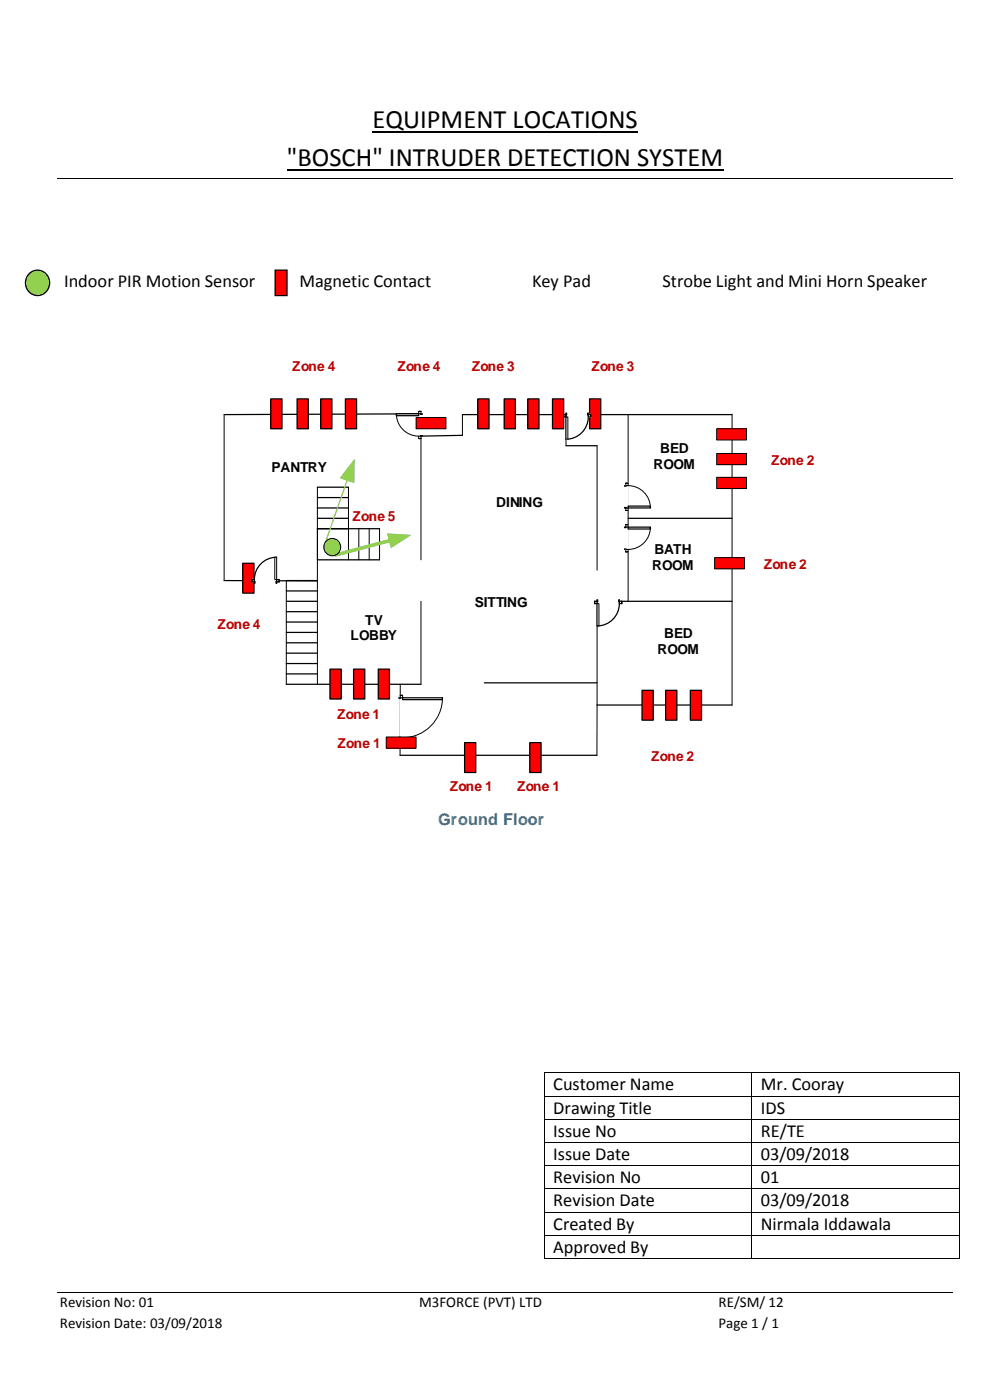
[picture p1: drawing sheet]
<svg xmlns="http://www.w3.org/2000/svg" width="210mm" height="297mm" viewBox="0 0 210 297" stroke-linecap="round" stroke-linejoin="round" font-family="sans-serif">
<path d="M60.8 36h92.7M79 28.1h56.3" fill="none" stroke="#000" stroke-width=".38"/>
<path d="M12.2 37.8h190M47.5 88v35.2M155.3 88v61.6M67.3 123.2v22" fill="none" stroke="#000" stroke-width=".21"/>
<path d="M120.1 88h35.2M47.5 123.2h19.8M84.9 160.2h41.7" fill="none" stroke="#000" stroke-width=".26"/>
<path d="M112.4 157.5h2.4v6.4h-2.4z" fill-rule="evenodd" fill="#f00"/>
<path d="M112.4 157.5h2.4v6.4h-2.4z" fill="none" stroke="#000" stroke-width=".26"/>
<path d="M98.6 157.5h2.3v6.4h-2.3z" fill-rule="evenodd" fill="#f00"/>
<g fill="none" stroke="#000" stroke-width=".26">
<path d="M89.3 87.8l-41.8 .2M98.1 88h22M98.1 92.4l-8.8 .1M120.1 94.6h6.6M67.3 118.8h13.2M67.3 112.2h13.2M67.3 110h6.6M67.3 103.4h6.6M67.3 105.6h6.6M67.3 107.8h6.6M133.3 110h22M60.7 138.6h6.6"/>
<path d="M60.7 136.4h6.6M60.7 134.2h6.6M60.7 127.6h6.6M60.7 129.8h6.6M60.7 125.4h6.6M60.7 132h6.6M60.7 123.2h6.6M131.4 127.6h23.9M60.7 140.8h6.6M60.7 143h6.6M60.7 145.2h28.6M98.6 157.5h2.3v6.4h-2.3z"/>
<path d="M126.7 149.6h28.6"/>
</g>
<g fill="none" stroke="#000" stroke-width=".21">
<path d="M89.3 92.5v26.3M98.1 88v4.4M120.1 88v6.6M126.7 94.6v26.4M133.3 88v39.6M67.3 103.4v19.8M73.9 103.4v15.4M76.1 112.2v6.6M78.3 112.2v6.6M80.5 112.2v6.6M60.7 123.2v22M89.3 127.6v17.6"/>
<path d="M126.7 127.6l-.1 32.6M84.9 145.2v15"/>
</g>
<path d="M152 101.3h6.4v2.3h-6.4z" fill-rule="evenodd" fill="#f00"/>
<path d="M152 101.3h6.4v2.3h-6.4z" fill="none" stroke="#000" stroke-width=".21"/>
<path d="M125.1 84.6h2.3v6.4h-2.3z" fill-rule="evenodd" fill="#f00"/>
<path d="M125.1 84.6h2.3v6.4h-2.3z" fill="none" stroke="#000" stroke-width=".26"/>
<path d="M151.6 118.3h6.3v2.4h-6.3z" fill-rule="evenodd" fill="#f00"/>
<path d="M151.6 118.3h6.3v2.4h-6.3z" fill="none" stroke="#000" stroke-width=".21"/>
<path d="M51.5 119.5h2.4v6.3h-2.4z" fill-rule="evenodd" fill="#f00"/>
<path d="M51.5 119.5h2.4v6.3h-2.4z" fill="none" stroke="#000" stroke-width=".26"/>
<path d="M126.1 127.5h5.8v.6h-5.8z" fill-rule="evenodd" fill="#fff"/>
<path d="M126.1 127.5h5.8v.6h-5.8z" fill="none" stroke="#fff" stroke-width=".26"/>
<path d="M126.1 127.6v.5h.6v-.8v.3zM131.4 127.3v.3h.5v.5h-.5z" fill-rule="evenodd" fill="#fff"/>
<path d="M126.7 127.3v.3h-.6v.5h.6v-.4M131.4 127.3v.3h.5v.5h-.5v-.4" fill="none" stroke="#000" stroke-width=".26"/>
<path d="M126.7 127.3v.4h.1v-.4zM131.3 127.3h.1v.4h-.1z" fill-rule="evenodd" fill="#fff"/>
<path d="M126.1 127.6v.5M126.7 127.3h.1v.4h-.1M131.4 127.3h-.1v.4h.1M131.4 128.1a4.7 4.7 0 0 1-4.7 4.7M131.9 127.6v.5" fill="none" stroke="#000" stroke-width=".26"/>
<path d="M126.7 128.1h.4v4.7h-.4z" fill-rule="evenodd" fill="#fff"/>
<path d="M126.7 128.1h.4v4.7h-.4z" fill="none" stroke="#000" stroke-width=".21"/>
<path d="M132.7 111.3h.6v5.8h-.6z" fill-rule="evenodd" fill="#fff"/>
<path d="M132.7 111.3h.6v5.8h-.6z" fill="none" stroke="#fff" stroke-width=".21"/>
<path d="M132.8 111.3h.5v.5h-.8h.3zM132.5 116.6h.3v.5h.5v-.5z" fill-rule="evenodd" fill="#fff"/>
<path d="M132.5 111.8h.3v-.5h.5v.5h-.4M132.5 116.6h.3v.5h.5v-.5h-.4" fill="none" stroke="#000" stroke-width=".21"/>
<path d="M132.5 111.8h.4v.2h-.4zM132.5 116.4v.2h.4v-.2z" fill-rule="evenodd" fill="#fff"/>
<path d="M132.5 111.8v.2h.4v-.2M132.5 116.6v-.2h.4v.2M132.8 111.3h.5M132.8 117.1h.5M138 111.8a4.7 4.7 0 0 1-4.7 4.8" fill="none" stroke="#000" stroke-width=".21"/>
<path d="M133.3 111.8h4.7v.4h-4.7z" fill-rule="evenodd" fill="#fff"/>
<path d="M133.3 111.8h4.7v.4h-4.7z" fill="none" stroke="#000" stroke-width=".26"/>
<path d="M119.5 87.9h5.8v.6h-5.8z" fill-rule="evenodd" fill="#fff"/>
<path d="M119.5 87.9h5.8v.6h-5.8z" fill="none" stroke="#fff" stroke-width=".26"/>
<path d="M119.5 88v.5h.6v-.8v.3zM124.8 87.7v.3h.5v.5h-.5z" fill-rule="evenodd" fill="#fff"/>
<path d="M120.1 87.7v.3h-.6v.5h.6v-.4M124.8 87.7v.3h.5v.5h-.5v-.4" fill="none" stroke="#000" stroke-width=".26"/>
<path d="M120.1 87.7v.4h.1v-.4zM124.7 87.7h.1v.4h-.1z" fill-rule="evenodd" fill="#fff"/>
<path d="M119.5 88v.5M120.1 87.7h.1v.4h-.1M124.8 87.7h-.1v.4h.1M124.8 88.5a4.7 4.7 0 0 1-4.7 4.7M125.3 88v.5" fill="none" stroke="#000" stroke-width=".26"/>
<path d="M120.1 88.5h.4v4.7h-.4z" fill-rule="evenodd" fill="#fff"/>
<path d="M120.1 88.5h.4v4.7h-.4z" fill="none" stroke="#000" stroke-width=".21"/>
<path d="M88.8 87.3h.6v5.8h-.6z" fill-rule="evenodd" fill="#fff"/>
<path d="M88.8 87.3h.6v5.8h-.6z" fill="none" stroke="#fff" stroke-width=".21"/>
<path d="M88.8 87.3v.5h.8h-.3v-.5zM88.8 92.5h.8h-.3v.6h-.5z" fill-rule="evenodd" fill="#fff"/>
<path d="M89.2 87.8h-.4v-.5h.5v.5h.3M89.2 92.5h-.4v.6h.5v-.6h.3" fill="none" stroke="#000" stroke-width=".21"/>
<path d="M89.2 87.8v.1h.4v-.1zM89.2 92.4h.4v.1h-.4z" fill-rule="evenodd" fill="#fff"/>
<path d="M84.1 87.8a4.7 4.7 0 0 0 4.7 4.7M88.8 87.3h.5M88.8 93.1h.5M89.2 87.8v.1h.4v-.1M89.2 92.5v-.1h.4v.1" fill="none" stroke="#000" stroke-width=".21"/>
<path d="M84.1 87.8h4.7v.4h-4.7z" fill-rule="evenodd" fill="#fff"/>
<path d="M84.1 87.8h4.7v.4h-4.7z" fill="none" stroke="#000" stroke-width=".26"/>
<path d="M132.7 102.5h.6v5.8h-.6z" fill-rule="evenodd" fill="#fff"/>
<path d="M132.7 102.5h.6v5.8h-.6z" fill="none" stroke="#fff" stroke-width=".21"/>
<path d="M132.5 107.8h.3v.5h.5v-.5zM132.8 102.5h.5v.5h-.8h.3z" fill-rule="evenodd" fill="#fff"/>
<path d="M132.5 107.8h.3v.5h.5v-.5h-.4M132.5 103h.3v-.5h.5v.5h-.4" fill="none" stroke="#000" stroke-width=".21"/>
<path d="M132.5 107.6v.2h.4v-.2zM132.5 103h.4v.2h-.4z" fill-rule="evenodd" fill="#fff"/>
<path d="M132.5 107.8v-.2h.4v.2M132.5 103v.2h.4v-.2M132.8 108.3h.5M132.8 102.5h.5M133.3 103a4.7 4.7 0 0 1 4.7 4.8" fill="none" stroke="#000" stroke-width=".21"/>
<path d="M133.3 107.4h4.7v.4h-4.7z" fill-rule="evenodd" fill="#fff"/>
<path d="M133.3 107.4h4.7v.4h-4.7z" fill="none" stroke="#000" stroke-width=".26"/>
<path d="M84.9 147.5h.6v9.5h-.6z" fill-rule="evenodd" fill="#fff"/>
<path d="M84.9 147.5h.6v9.5h-.6z" fill="none" stroke="#fff" stroke-width=".21"/>
<path d="M84.9 147.5h.5v.5h-.8h.3zM84.6 156.5h.3v.5h.5v-.5z" fill-rule="evenodd" fill="#fff"/>
<path d="M84.6 148h.3v-.5h.5v.5h-.4M84.6 156.5h.3v.5h.5v-.5h-.4" fill="none" stroke="#000" stroke-width=".21"/>
<path d="M84.6 148h.4v.2h-.4zM84.6 156.4v.1h.4v-.1z" fill-rule="evenodd" fill="#fff"/>
<path d="M84.6 148v.2h.4v-.2M84.6 156.5v-.1h.4v.1M84.9 147.5h.5M84.9 157h.5M93.9 148a8.5 8.5 0 0 1-8.5 8.5" fill="none" stroke="#000" stroke-width=".21"/>
<path d="M85.4 148h8.5v.4h-8.5z" fill-rule="evenodd" fill="#fff"/>
<path d="M85.4 148h8.5v.4h-8.5z" fill="none" stroke="#000" stroke-width=".26"/>
<path d="M57.4 84.6h2.4v6.4h-2.4z" fill-rule="evenodd" fill="#f00"/>
<path d="M57.4 84.6h2.4v6.4h-2.4z" fill="none" stroke="#000" stroke-width=".26"/>
<path d="M73.3 84.6h2.3v6.4h-2.3z" fill-rule="evenodd" fill="#f00"/>
<path d="M73.3 84.6h2.3v6.4h-2.3z" fill="none" stroke="#000" stroke-width=".26"/>
<path d="M63 84.6h2.4v6.4h-2.4z" fill-rule="evenodd" fill="#f00"/>
<path d="M63 84.6h2.4v6.4h-2.4z" fill="none" stroke="#000" stroke-width=".26"/>
<path d="M68 84.6h2.4v6.4h-2.4z" fill-rule="evenodd" fill="#f00"/>
<path d="M68 84.6h2.4v6.4h-2.4z" fill="none" stroke="#000" stroke-width=".26"/>
<path d="M101.4 84.6h2.3v6.4h-2.3z" fill-rule="evenodd" fill="#f00"/>
<path d="M101.4 84.6h2.3v6.4h-2.3z" fill="none" stroke="#000" stroke-width=".26"/>
<path d="M117.2 84.6h2.4v6.4h-2.4z" fill-rule="evenodd" fill="#f00"/>
<path d="M117.2 84.6h2.4v6.4h-2.4z" fill="none" stroke="#000" stroke-width=".26"/>
<path d="M107 84.6h2.3v6.4h-2.3z" fill-rule="evenodd" fill="#f00"/>
<path d="M107 84.6h2.3v6.4h-2.3z" fill="none" stroke="#000" stroke-width=".26"/>
<path d="M112 84.6h2.3v6.4h-2.3z" fill-rule="evenodd" fill="#f00"/>
<path d="M112 84.6h2.3v6.4h-2.3z" fill="none" stroke="#000" stroke-width=".26"/>
<path d="M152 96.2h6.4v2.4h-6.4z" fill-rule="evenodd" fill="#f00"/>
<path d="M152 96.2h6.4v2.4h-6.4z" fill="none" stroke="#000" stroke-width=".21"/>
<path d="M152 91h6.4v2.3h-6.4z" fill-rule="evenodd" fill="#f00"/>
<path d="M152 91h6.4v2.3h-6.4z" fill="none" stroke="#000" stroke-width=".21"/>
<path d="M146.4 146.4h2.4v6.4h-2.4z" fill-rule="evenodd" fill="#f00"/>
<path d="M146.4 146.4h2.4v6.4h-2.4z" fill="none" stroke="#000" stroke-width=".26"/>
<path d="M136.2 146.4h2.4v6.4h-2.4z" fill-rule="evenodd" fill="#f00"/>
<path d="M136.2 146.4h2.4v6.4h-2.4z" fill="none" stroke="#000" stroke-width=".26"/>
<path d="M141.2 146.4h2.4v6.4h-2.4z" fill-rule="evenodd" fill="#f00"/>
<path d="M141.2 146.4h2.4v6.4h-2.4z" fill="none" stroke="#000" stroke-width=".26"/>
<path d="M80.2 142h2.4v6.3h-2.4z" fill-rule="evenodd" fill="#f00"/>
<path d="M80.2 142h2.4v6.3h-2.4z" fill="none" stroke="#000" stroke-width=".26"/>
<path d="M70 142h2.4v6.3h-2.4z" fill-rule="evenodd" fill="#f00"/>
<path d="M70 142h2.4v6.3h-2.4z" fill="none" stroke="#000" stroke-width=".26"/>
<path d="M75 142h2.4v6.3h-2.4z" fill-rule="evenodd" fill="#f00"/>
<path d="M75 142h2.4v6.3h-2.4z" fill="none" stroke="#000" stroke-width=".26"/>
<path d="M73.8 101.6l-4.7 13.3" fill="none" stroke="#92d050" stroke-width=".25"/>
<path d="M75.3 97.3l-.1 5.2-3.1-1.1z" fill="#92d050"/>
<path d="M82.9 114.6l-11.6 3.1" fill="none" stroke="#92d050" stroke-width=".73"/>
<g fill="#92d050">
<path d="M82.1 113.1l5.2 .4-4.4 2.8z"/>
<circle cx="70.5" cy="116.1" r="1.82"/>
</g>
<circle cx="70.5" cy="116.1" r="1.82" fill="none" stroke="#000" stroke-width=".21"/>
<path d="M53.4 122.9h5.8v.6h-5.8z" fill-rule="evenodd" fill="#fff"/>
<path d="M53.4 122.9h5.8v.6h-5.8z" fill="none" stroke="#fff" stroke-width=".26"/>
<path d="M58.7 123v.7v-.3h.5v-.4zM53.4 123h.6v.7v-.3h-.6z" fill-rule="evenodd" fill="#fff"/>
<path d="M54 123.3v-.3h-.6v.4h.6v.3M58.7 123.3v-.3h.5v.4h-.5v.3" fill="none" stroke="#000" stroke-width=".26"/>
<path d="M58.6 123.3v.4h.1v-.4zM54 123.3h.1v.4h-.1z" fill-rule="evenodd" fill="#fff"/>
<path d="M58.7 118.2a4.7 4.7 0 0 0-4.7 4.8M53.4 123v.4M54 123.3h.1v.4h-.1M58.7 123.3h-.1v.4h.1M59.2 123v.4" fill="none" stroke="#000" stroke-width=".26"/>
<path d="M58.3 118.2h.4v4.8h-.4z" fill-rule="evenodd" fill="#fff"/>
<path d="M58.3 118.2h.4v4.8h-.4z" fill="none" stroke="#000" stroke-width=".21"/>
<path d="M88.3 88.6h6.3v2.4h-6.3z" fill-rule="evenodd" fill="#f00"/>
<path d="M88.3 88.6h6.3v2.4h-6.3z" fill="none" stroke="#000" stroke-width=".21"/>
<path d="M102.8 144.9h23.9" fill="none" stroke="#000" stroke-width=".26"/>
<path d="M81.9 156.4h6.4v2.3h-6.4z" fill-rule="evenodd" fill="#f00"/>
<g fill="none" stroke="#000" stroke-width=".21">
<path d="M81.9 156.4h6.4v2.3h-6.4zM115.5 227.7v4.7M115.5 232.6v4.8M115.5 237.5v4.8M115.6 227.6h43.8M115.6 232.5h43.8M115.6 237.4h43.8M159.5 227.7v4.7M159.5 232.6v4.8M159.5 237.5v4.8M159.6 227.6h43.9M159.6 232.5h43.9"/>
<path d="M159.6 237.4h43.9M203.5 227.7v4.7M203.5 232.6v4.8M203.5 237.5v4.8M115.5 242.4v4.8M115.5 247.4v4.7M115.5 252.3v4.7M115.5 257.2v4.8M115.6 242.4h43.8M115.6 247.3h43.8M115.6 252.2h43.8M115.6 257.1h43.8"/>
<path d="M159.5 242.4v4.8M159.5 247.4v4.7M159.5 252.3v4.7M159.5 257.2v4.8M159.6 242.4h43.9M159.6 247.3h43.9M159.6 252.2h43.9M159.6 257.1h43.9M203.5 242.4v4.8M203.5 247.4v4.7M203.5 252.3v4.7M203.5 257.2v4.8"/>
<path d="M12.2 274.1h190M115.5 262.1v4.8M115.6 262h43.8M115.6 267h43.8M159.5 262.1v4.8M159.6 262h43.9M159.6 267h43.9M203.5 262.1v4.8"/>
</g>
<g fill="#000">
<path d="M115.4 227.5h.2v.2h-.2z" fill-rule="evenodd"/>
<path d="M115.4 227.5h.2v.2h-.2z" fill-rule="evenodd"/>
<path d="M115.4 232.4h.2v.2h-.2z" fill-rule="evenodd"/>
<path d="M115.4 237.4h.2v.1h-.2z" fill-rule="evenodd"/>
<path d="M159.4 227.5h.2v.2h-.2z" fill-rule="evenodd"/>
<path d="M159.4 232.4h.2v.2h-.2z" fill-rule="evenodd"/>
<path d="M159.4 237.4h.2v.1h-.2z" fill-rule="evenodd"/>
<path d="M203.5 227.5h.1v.2h-.1z" fill-rule="evenodd"/>
<path d="M203.5 227.5h.1v.2h-.1z" fill-rule="evenodd"/>
<path d="M203.5 232.4h.1v.2h-.1z" fill-rule="evenodd"/>
<path d="M203.5 237.4h.1v.1h-.1z" fill-rule="evenodd"/>
<path d="M115.4 242.3h.2v.1h-.2z" fill-rule="evenodd"/>
<path d="M115.4 247.2h.2v.2h-.2z" fill-rule="evenodd"/>
<path d="M115.4 252.1h.2v.2h-.2z" fill-rule="evenodd"/>
<path d="M115.4 257h.2v.2h-.2z" fill-rule="evenodd"/>
<path d="M159.4 242.3h.2v.1h-.2z" fill-rule="evenodd"/>
<path d="M159.4 247.2h.2v.2h-.2z" fill-rule="evenodd"/>
<path d="M159.4 252.1h.2v.2h-.2z" fill-rule="evenodd"/>
<path d="M159.4 257h.2v.2h-.2z" fill-rule="evenodd"/>
<path d="M203.5 242.3h.1v.1h-.1z" fill-rule="evenodd"/>
<path d="M203.5 247.2h.1v.2h-.1z" fill-rule="evenodd"/>
<path d="M203.5 252.1h.1v.2h-.1z" fill-rule="evenodd"/>
<path d="M203.5 257h.1v.2h-.1z" fill-rule="evenodd"/>
<path d="M115.4 262h.2v.1h-.2z" fill-rule="evenodd"/>
<path d="M115.4 266.9h.2v.1h-.2z" fill-rule="evenodd"/>
<path d="M115.4 266.9h.2v.1h-.2z" fill-rule="evenodd"/>
<path d="M159.4 262h.2v.1h-.2z" fill-rule="evenodd"/>
<path d="M159.4 266.9h.2v.1h-.2z" fill-rule="evenodd"/>
<path d="M203.5 262h.1v.1h-.1z" fill-rule="evenodd"/>
<path d="M203.5 266.9h.1v.1h-.1z" fill-rule="evenodd"/>
<path d="M203.5 266.9h.1v.1h-.1z" fill-rule="evenodd"/>
</g>
<path d="M6.4 57.9a2.62 2.62 0 0 1 3.5 .4 2.62 2.62 0 0 1 0 3.5 2.62 2.62 0 0 1-3.5 .3 2.79 2.79 0 0 1 0-4.2z" fill-rule="evenodd" fill="#92d050"/>
<path d="M6.4 57.9a2.62 2.62 0 0 1 3.5 .4 2.62 2.62 0 0 1 0 3.5 2.62 2.62 0 0 1-3.5 .3 2.79 2.79 0 0 1 0-4.2z" fill="none" stroke="#000" stroke-width=".26"/>
<path d="M58.4 57.3h2.5v5.4h-2.5z" fill-rule="evenodd" fill="#f00"/>
<path d="M58.4 57.3h2.5v5.4h-2.5z" fill="none" stroke="#000" stroke-width=".26"/>
<g font-size="5.6">
<text x="79" y="27.2">EQUIPMENT LOCATIONS</text>
<text x="60.8" y="35.2">&quot;BOSCH&quot; INTRUDER DETECTION SYSTEM</text>
</g>
<g font-size="3.9">
<text x="13.6" y="60.9">Indoor PIR Motion Sensor</text>
<text x="63.5" y="60.9">Magnetic Contact</text>
<text x="112.9" y="60.9">Key Pad</text>
<text x="140.5" y="60.9">Strobe Light and Mini Horn Speaker</text>
<text x="117.4" y="231.3">Customer Name</text>
<text x="161.4" y="231.3">Mr. Cooray</text>
<text x="117.4" y="236.3">Drawing Title</text>
<text x="161.4" y="236.3">IDS</text>
<text x="117.4" y="241.2">Issue No</text>
<text x="161.4" y="241.2">RE/TE</text>
<text x="117.4" y="246.1">Issue Date</text>
<text x="117.4" y="251">Revision No</text>
<text x="161.4" y="246.1">03/09/2018</text>
<text x="161.4" y="251">01</text>
<text x="117.4" y="255.9">Revision Date</text>
<text x="161.4" y="255.9">03/09/2018</text>
<text x="117.4" y="260.9">Created By</text>
<text x="161.4" y="260.9">Nirmala Iddawala</text>
<text x="117.4" y="265.8">Approved By</text>
</g>
<text font-size="3.4" fill="#0070c0" x="93" y="175.1">Ground Floor</text>
<g font-size="3.2">
<text x="12.7" y="277.2">Revision No: 01</text>
<text x="12.7" y="281.6">Revision Date: 03/09/2018</text>
<text x="88.9" y="277.2">M3FORCE (PVT) LTD</text>
<text x="152.4" y="277.2">RE/SM/ 12</text>
<text x="152.4" y="281.6">Page 1 / 1</text>
</g>
<g font-size="2.9" fill="#c00000">
<text x="62" y="78.8">Zone 4</text>
<text x="84.3" y="78.8">Zone 4</text>
<text x="100.1" y="78.8">Zone 3</text>
<text x="125.4" y="78.8">Zone 3</text>
<text x="163.6" y="98.6">Zone 2</text>
<text x="74.8" y="110.6">Zone 5</text>
<text x="162" y="120.8">Zone 2</text>
<text x="46.1" y="133.5">Zone 4</text>
<text x="71.5" y="152.6">Zone 1</text>
<text x="71.6" y="158.6">Zone 1</text>
<text x="138.1" y="161.4">Zone 2</text>
<text x="95.4" y="167.8">Zone 1</text>
<text x="109.7" y="167.8">Zone 1</text>
</g>
<g font-size="2.9">
<text x="57.6" y="100.2">PANTRY</text>
<text x="138.6" y="99.5">ROOM</text>
<text x="140" y="96.1">BED</text>
<text x="105.3" y="107.5">DINING</text>
<text x="138.8" y="117.6">BATH</text>
<text x="138.3" y="120.9">ROOM</text>
<text x="100.8" y="128.8">SITTING</text>
<text x="74.3" y="135.9">LOBBY</text>
<text x="77.5" y="132.5">TV</text>
<text x="140.9" y="135.3">BED</text>
<text x="139.5" y="138.7">ROOM</text>
</g>
</svg>
